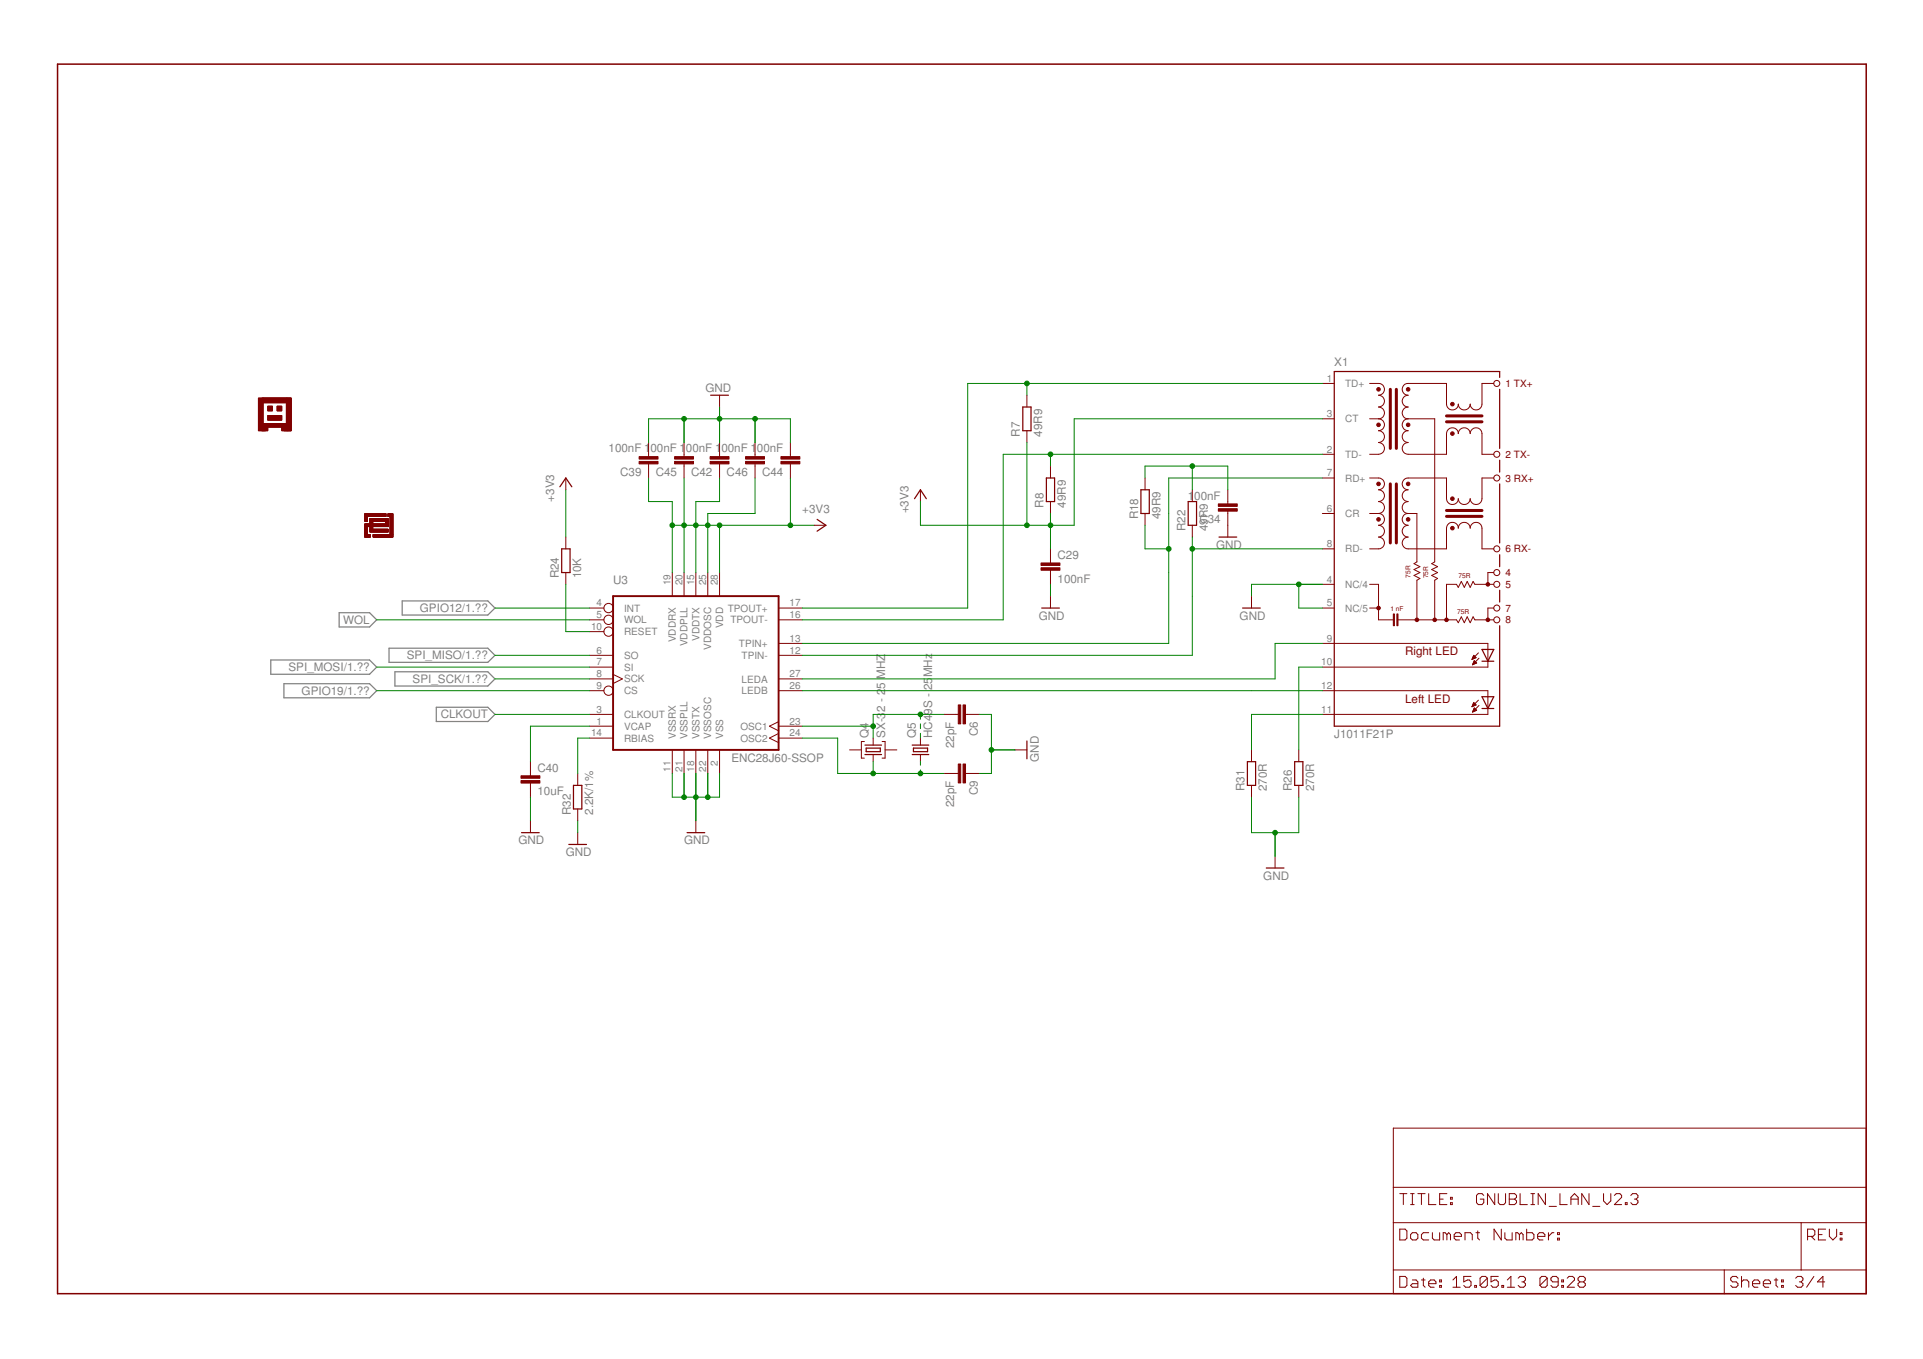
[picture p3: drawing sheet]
<svg xmlns="http://www.w3.org/2000/svg" width="297mm" height="210mm" viewBox="0 0 297 210" stroke-linecap="round" stroke-linejoin="round" font-family="sans-serif">
<g fill="#808080" stroke="#808080" stroke-width=".15">
<path d="M56.4 82.6h.8v.4h-.8z"/>
<path d="M57.7 82.6h3v.4h-3z"/>
<path d="M60.3 79.4h.4v3.2h-.4z"/>
<path d="M56.4 80.9h.3v1.6h-.3z"/>
<path d="M56.4 79.4h.3v1.1h-.3z"/>
<path d="M56.8 79.4h2.8v.4h-2.8z"/>
<path d="M59.9 79.4h.4v.4h-.4z"/>
<path d="M57.1 81.8h2.8v.3h-2.8z"/>
<path d="M56.7 80.9h3.3v.4h-3.3z"/>
<path d="M57.1 80.1h2.8v.4h-2.8z"/>
<path d="M59.6 80.5h.3v.4h-.3z"/>
<path d="M57.2 80.5h.4v1.3h-.4z"/>
</g>
<path d="M52.4 94.6h4.7l1.1 1.1-1.1 1.1h-4.7zM62.1 92.8h13.3l1.1 1.1-1.1 1.1h-13.3zM41.8 101.9h15.3l1.1 1.1-1.1 1.1h-15.3zM43.9 105.6h13.2l1.1 1.1-1.1 1.1h-13.2zM60.1 100.1h15.3l1.1 1.1-1.1 1.1h-15.3zM61 103.8h14.4l1.1 1.1-1.1 1.1h-14.4zM67.4 109.2h8l1.1 1.1-1.1 1.1h-8z" fill="none" stroke="#808080" stroke-width=".19"/>
<path d="M8.9 9.9h279.4v189.9h-279.4z" fill="none" stroke="#800000" stroke-width=".23"/>
<g fill="none" stroke="#800000" stroke-width=".15">
<path d="M204.3 59.2h1.8M211.6 59.2h1.3a.91 .91 0 0 1 1 .9 .91 .91 0 0 1-1 .9 .91 .91 0 0 1 1 1 .91 .91 0 0 1-1 .9 .91 .91 0 0 1 1 .9 .91 .91 0 0 1-1 .9M230.7 59.2h-1.8v3.2a.91 .91 0 0 1-.9 .9 .91 .91 0 0 1-.9-.9 .92 .92 0 0 1-.9 .9 .92 .92 0 0 1-.9-.9 .91 .91 0 0 1-1 .9 .91 .91 0 0 1-.9-.9v-3.2h-5.9a.91 .91 0 0 0-.9 .9 .91 .91 0 0 0 .9 .9 .91 .91 0 0 0-.9 1 .91 .91 0 0 0 .9 .9 .91 .91 0 0 0-.9 .9 .91 .91 0 0 0 .9 .9M87.4 73.8v1.8M100.2 68.3v2.2M100.2 71.6v2.2M105.7 68.3v2.2M105.7 71.6v2.2M111.1 61v1.9M111.1 68.3v2.2M111.1 71.6v2.2M116.6 68.3v2.2"/>
<path d="M116.6 71.6v2.2M122.1 68.3v2.2M122.1 71.6v2.2M142.2 75.6v1.9M158.6 61v1.9M158.6 66.5v1.8M162.3 72v1.8M162.3 77.5v1.8M176.9 73.8v1.8M176.9 79.3v1.8M184.2 75.6v1.9M189.7 75.6v2.2"/>
<path d="M189.7 78.9v4.1M204.3 70.2h1.8M204.3 64.7h1.8M204.3 79.3h1.8M204.3 73.8h1.8M211.6 73.8h1.3a.91 .91 0 0 1 1 .9 .91 .91 0 0 1-1 .9 .91 .91 0 0 1 1 1 .91 .91 0 0 1-1 .9 .92 .92 0 0 1 1 .9 .92 .92 0 0 1-1 .9M211.6 64.7h1.3M211.6 79.3h1.3M212.9 64.7a.92 .92 0 0 1 1 .9 .92 .92 0 0 1-1 .9 .91 .91 0 0 1 1 .9 .91 .91 0 0 1-1 .9 .91 .91 0 0 1 1 1 .91 .91 0 0 1-1 .9h-1.3M212.9 79.3a.91 .91 0 0 1 1 .9 .91 .91 0 0 1-1 .9 .91 .91 0 0 1 1 .9 .91 .91 0 0 1-1 1 .91 .91 0 0 1 1 .9 .91 .91 0 0 1-1 .9h-1.3M217.5 64.7a.92 .92 0 0 0-.9 .9 .92 .92 0 0 0 .9 .9 .91 .91 0 0 0-.9 .9 .91 .91 0 0 0 .9 .9 .91 .91 0 0 0-.9 1 .91 .91 0 0 0 .9 .9h5.9v-3.2a.91 .91 0 0 1 .9-.9 .91 .91 0 0 1 1 .9 .92 .92 0 0 1 .9-.9 .92 .92 0 0 1 .9 .9 .91 .91 0 0 1 .9-.9 .91 .91 0 0 1 .9 .9v3.2h1.8M217.5 79.3a.91 .91 0 0 0-.9 .9 .91 .91 0 0 0 .9 .9 .91 .91 0 0 0-.9 .9 .91 .91 0 0 0 .9 1 .91 .91 0 0 0-.9 .9 .91 .91 0 0 0 .9 .9h5.9v-3.2a.91 .91 0 0 1 .9-.9 .91 .91 0 0 1 1 .9 .92 .92 0 0 1 .9-.9 .92 .92 0 0 1 .9 .9 .91 .91 0 0 1 .9-.9 .91 .91 0 0 1 .9 .9v3.2h1.8"/>
<path d="M217.5 64.7h4.1v22.1l-.5 .3 1 .4-1 .5 1 .4-1 .5 1 .4-.5 .3v6.1M217.5 79.3h1.4v7.5l-.5 .3 .9 .4-.9 .5 .9 .4-.9 .5 .9 .4-.4 .3v6.1M230.7 73.8h-1.8v3.2a.91 .91 0 0 1-.9 .9 .91 .91 0 0 1-.9-.9 .92 .92 0 0 1-.9 .9 .92 .92 0 0 1-.9-.9 .91 .91 0 0 1-1 .9 .91 .91 0 0 1-.9-.9v-3.2h-5.9a.91 .91 0 0 0-.9 .9 .91 .91 0 0 0 .9 .9 .91 .91 0 0 0-.9 1 .91 .91 0 0 0 .9 .9 .92 .92 0 0 0-.9 .9 .92 .92 0 0 0 .9 .9M87.4 83v1.8M87.4 88.4v1.9M91.1 93.9h2.2M91.1 95.7h2.2M91.1 97.6h2.2M103.8 88.4v3.7M105.7 88.4v3.7M107.5 88.4v3.7M109.3 88.4v3.7"/>
<path d="M111.1 88.4v3.7M120.3 93.9h3.6M120.3 95.7h3.6M120.3 99.4h3.6M125.8 81.1h1.8M162.3 84.8v2.2M162.3 88.1v2.2M162.3 92.1v1.8M184.2 81.1v1.9M193.3 92.1v1.8M204.3 93.9h1.8M204.3 99.4h25.5v3.6h-25.5"/>
<path d="M204.3 84.8h1.8M204.3 90.3h1.8M211.6 93.9h1.3M211.6 90.3h1.3v5.4h2.3M215.9 95.7h9.1l.3 .5 .4-.9 .5 .9 .4-.9 .5 .9 .4-.9 .3 .4h2.9M230.7 93.9h-.9v1.8M230.7 88.4h-.9v1.9M230.7 90.3h-2.9l-.3-.5-.4 .9-.5-.9-.4 .9-.5-.9-.4 .9-.3-.4h-1.6v5.4M81.9 117.6v2.2M89.2 119.5v1.8M91.1 112.2h3.6M91.1 110.3h3.6"/>
<path d="M91.1 101.2h3.6M91.1 103h3.6M91.1 104.9h3.6M91.1 106.7h2.2M91.1 114h3.6M94.7 104.2l1.4 .7-1.4 .7M103.8 115.8v3.7M105.7 115.8v3.7M107.5 115.8v3.7M109.3 115.8v3.7M111.1 115.8v3.7M120.3 112.2h3.6"/>
<path d="M120.3 101.2h3.6M120.3 104.9h3.6M120.3 106.7h3.6M120.3 114h3.6M120.3 111.5l-1.4 .7 1.4 .7M120.3 113.3l-1.4 .7 1.4 .7M131.2 115.8h1.9M133.5 114.5h-.4v2.6h.4M134.9 114v1.1M134.9 116.5v1.1M136.2 114.5h.5v2.6h-.5M136.7 115.8h1.8"/>
<path d="M142.2 114v1.1M142.2 116.5v1.1M145.8 110.3h2.2M145.8 119.5h2.2M149.1 110.3h2.2M149.1 119.5h2.2M156.8 115.8h1.8M193.3 115.8v1.8M200.6 115.8v1.8M204.3 106.7h25.5v3.6h-25.5M227.4 101.8h.1M227.4 109.1h.1"/>
<path d="M227.4 101.7h.3M227.4 109h.3M227.5 101.6h.4M227.5 108.9h.4M227.5 102.6h.1M227.5 109.9h.1M227.5 101.5h.5M227.5 102.6h.2M227.5 108.9h.5M227.5 109.9h.2M227.5 101.5h.4M227.5 108.8h.4"/>
<path d="M227.5 102.5h.4M227.5 109.8h.4M227.6 101.4h.2M227.6 102.4h.5M227.6 108.7h.2M227.6 109.7h.5M227.6 108.6h.2M227.6 101.3h.1M227.6 102.3h.4M227.6 109.6h.4M227.6 101.2h.1M227.6 108.5h.1"/>
<path d="M227.6 109.6h.3M227.6 101.2l.4 .4-.6 .3zM227.6 102.2h.3M227.6 108.5l.4 .4-.6 .3zM227.7 102.2h.2M227.7 109.5h.2M227.7 102.1h.1M227.7 109.4h.1M227.7 109.3l.4 .4-.6 .3zM228.1 102.4l-.4-.4-.2 .7M228.1 102.4l-.6 .3M228.4 100.8l-1 1.1"/>
<path d="M228.4 108.1l-1 1.1M228.5 101.7l-1 1M228.5 109l-1 1M81.9 120.9v2.2M81.9 126.8v1.8M89.2 124.9v1.9M89.2 128.6v1.8M107.5 126.8v1.8M193.3 121.3v1.8M197 132.2v1.9M200.6 121.3v1.8M215.2 174.2h73.1v25.6h-73.1z"/>
<path d="M215.2 188.8h73.1M215.2 196.2h73.1M215.2 183.4h73.1M216.2 189.8h.8l.3 .3v1.1l-.3 .3h-.8zM216.2 197.1h.8l.3 .3v1.1l-.3 .3h-.8zM216.2 184.4h1.1M216.8 184.4v1.7M217.9 184.4h.5M217.9 186.1h.5M218.2 197.7h.5l.3 .3v.8h-.8l-.3-.3 .3-.2h.8M218.2 190.4h.5l.3 .3v.5l-.3 .3h-.5l-.3-.3v-.5zM218.2 184.4v1.7"/>
<path d="M219 184.4h1.1M219.6 197.7h.5M219.6 184.4v1.7M219.9 197.4v1.1l.2 .3M220.7 198.3h1.1v-.3l-.3-.3h-.5l-.3 .3v.5l.3 .3h.5M220.7 184.4v1.7h1.1M220.7 190.4h-.8l-.3 .3v.5l.3 .3h.8M221.3 190.4v.8l.2 .3h.9v-1.1M222.4 198.5h.3v.3h-.3zM222.4 197.7h.3v.3h-.3zM222.4 185.2h.5M223.5 184.4h-1.1v1.7h1.1"/>
<path d="M223.5 190.7l-.3-.3h-.3v1.1M223.5 190.7l.3-.3 .2 .3v.8M223.5 190.7v.8M224 185.8h.3v.3h-.3zM224 184.9h.3v.3h-.3zM224.4 198.8h1.2M224.4 197.7l.6-.6v1.7M224.6 191h1.1v-.3l-.3-.3h-.5l-.3 .3v.5l.3 .3h.5M226.3 191.5v-1.1h.8l.3 .3v.8M227.2 197.1h-1.1v.9l.6-.3h.2l.3 .3v.5l-.3 .3h-.5l-.3-.3M227.8 198.5h.3v.3h-.3zM228 190.4h.5"/>
<path d="M228.3 190.1v1.1l.2 .3M229.2 184.6l-.3-.2h-.6l-.2 .2v1.2l.2 .3h.6l.3-.3v-.6h-.6M229.7 197.4v1.1l-.2 .3h-.6l-.3-.3M229.7 197.4l-.2-.3h-.6l-.3 .3v1.1M229.7 197.4l-1.1 1.1M230.9 184.4v1.7l-1.1-1.7v1.7M231.4 197.1h-1.1v.9l.6-.3h.2l.3 .3v.5l-.3 .3h-.5l-.3-.3M231.4 184.4v1.4l.3 .3h.6l.3-.3v-1.4M231.9 189.8v1.7l-1.1-1.7v1.7M232 198.5h.3v.3h-.3zM232.5 190.4v.8l.2 .3h.9v-1.1M232.8 198.8h1.2"/>
<path d="M232.8 197.7l.6-.6v1.7M233.1 184.4h.9l.3 .2v.3l-.3 .3 .3 .3v.3l-.3 .3h-.9zM233.1 185.2h.9M234.5 197.4l.3-.3h.6l.2 .3v.3l-.2 .3M234.7 190.7l-.3-.3h-.3v1.1M234.7 190.7v.8M234.7 190.7l.3-.3 .3 .3v.8M234.8 184.4v1.7h1.1M235.1 198h.3M235.4 198l.2 .3v.2l-.2 .3h-.6l-.3-.3M235.8 189.8v1.7h.9l.2-.3v-.5l-.2-.3h-.9M236.5 184.4h.5"/>
<path d="M236.5 186.1h.5M236.8 184.4v1.7M237.5 191h1.1v-.3l-.3-.3h-.5l-.3 .3v.5l.3 .3h.5M238.7 184.4v1.7l-1.1-1.7v1.7M239 197.4v1.1l-.3 .3h-.6l-.2-.3M239 197.4l-.3-.3h-.6l-.2 .3v1.1M239 197.4l-1.1 1.1M239.2 190.4v1.1M239.3 186.3h1.1M240 190.4h-.2l-.6 .6M240.6 191.2h.3v.3h-.3zM240.6 190.4h.3v.3h-.3z"/>
<path d="M240.7 198h-.9l-.2-.3v-.3l.2-.3h.6l.3 .3v1.1l-.3 .3h-.6l-.2-.3M241 184.4v1.7h1.1M241.2 198.5h.3v.3h-.3zM241.2 197.7h.3v.3h-.3zM242.1 197.4l.3-.3h.5l.3 .3v.3l-1.1 1.1h1.1M242.7 185.2h1.1M242.7 186.1v-1.2l.5-.5 .6 .5v1.2M244 198l-.2 .3v.2l.2 .3h.6l.3-.3v-.2l-.3-.3M244 198l-.2-.3v-.3l.2-.3h.6l.3 .3v.3l-.3 .3M244 198h.6M245.4 184.4v1.7l-1.1-1.7v1.7M246 186.3h1.1"/>
<path d="M247.7 184.4v1.1l.5 .6 .6-.6v-1.1M249.4 184.6l.3-.2h.5l.3 .2v.3l-1.1 1.2h1.1M251.1 185.8h.2v.3h-.2zM251.9 184.6l.3-.2h.5l.3 .2v.3l-.3 .3M252.5 185.2h.2M252.7 185.2l.3 .3v.3l-.3 .3h-.5l-.3-.3M266.3 196.2v3.6M268.5 197.4l-.3-.3h-.6l-.3 .3v.3l.3 .3h.6l.3 .3v.2l-.3 .3h-.6l-.3-.3M269 198l.3-.3h.6l.2 .3v.8M269 197.1v1.7M270.7 198.3h1.1v-.3l-.3-.3h-.5l-.3 .3v.5l.3 .3h.5M272.4 198.3h1.1v-.3l-.3-.3h-.6l-.2 .3v.5l.2 .3h.6"/>
<path d="M274.1 197.7h.5M274.3 197.4v1.1l.3 .3M275.2 198.5h.3v.3h-.3zM275.2 197.7h.3v.3h-.3zM277.4 197.4l.3-.3h.5l.3 .3v.3l-.3 .3M277.9 198h.3M278.2 188.8v7.4M278.2 198l.3 .3v.2l-.3 .3h-.5l-.3-.3M279.2 191h.8l.3-.3v-.6l-.3-.3h-.8v1.7M279.8 191l.5 .5M280.2 197.1l-1.1 1.7M280.9 190.7h.6"/>
<path d="M281.9 198h-1.2l.9-.9v1.7M282 189.8h-1.1v1.7h1.1M282.6 189.8v1.2l.5 .5 .6-.5v-1.2M284.2 191.2h.3v.3h-.3zM284.2 190.4h.3v.3h-.3z"/>
<circle cx="231.2" cy="59.2" r=".47"/>
<circle cx="231.2" cy="70.2" r=".47"/>
<circle cx="231.2" cy="73.8" r=".47"/>
<circle cx="94" cy="95.7" r=".72"/>
<circle cx="94" cy="97.6" r=".72"/>
<circle cx="94" cy="93.9" r=".72"/>
<circle cx="231.2" cy="93.9" r=".47"/>
<circle cx="231.2" cy="90.3" r=".47"/>
<circle cx="231.2" cy="88.4" r=".47"/>
<circle cx="231.2" cy="95.7" r=".47"/>
<circle cx="231.2" cy="84.8" r=".47"/>
<circle cx="94" cy="106.7" r=".72"/>
</g>
<path d="M94.7 92.1h25.6v23.7h-25.6z" fill="none" stroke="#800000" stroke-width=".3"/>
<g fill="none" stroke="#800000" stroke-width=".19">
<path d="M231.6 58.3v-.9h-25.5v54.8h25.5v-15.6M86.5 75.2l.9-1.4 .9 1.4M109.8 61h2.7M141.3 77l.9-1.4 .9 1.4M158 62.9h1.3v3.6h-1.3zM161.6 73.8h1.3v3.7h-1.3zM176.2 75.6h1.3v3.7h-1.3zM183.5 77.5h1.3v3.6h-1.3zM231.6 60.1v9.2M231.6 71.1v1.8M231.6 74.7v9.2M86.8 84.8h1.3v3.6h-1.3z"/>
<path d="M126.2 80.2l1.4 .9-1.4 .9M160.9 93.9h2.7M188.3 83h2.7M191.9 93.9h2.8M231.6 85.7v1.8M231.6 91.2v1.8M133.6 115.1h2.6M133.6 116.5h2.6M133.8 115.5h2.2v.6h-2.2zM140.9 115.1h2.6M140.9 116.5h2.6M141.1 115.5h2.2v.6h-2.2z"/>
<path d="M158.6 114.4v2.8M192.7 117.6h1.3v3.7h-1.3zM200 117.6h1.3v3.7h-1.3zM228.9 100.3h1.8l-.9 1.8zM228.9 102.1h1.8M228.9 107.6h1.8l-.9 1.8zM228.9 109.4h1.8M80.6 128.6h2.7M87.9 130.4h2.7M88.6 121.3h1.3v3.6h-1.3zM106.1 128.6h2.8M195.6 134.1h2.7"/>
</g>
<path d="M214.8 60.1v9.2M214.8 74.7v9.2M215.7 60.1v9.2M215.7 74.7v9.2M223.4 65.2h5.5M223.4 64.2h5.5M223.4 79.8h5.5M223.4 78.8h5.5" fill="none" stroke="#800000" stroke-width=".47"/>
<g fill="#800000" stroke="#800000" stroke-width=".15">
<circle cx="212.9" cy="60.1" r=".28"/>
<circle cx="212.9" cy="65.6" r=".28"/>
<circle cx="217.5" cy="60.1" r=".28"/>
<circle cx="217.5" cy="65.6" r=".28"/>
<circle cx="224.3" cy="67" r=".28"/>
<circle cx="224.3" cy="62.4" r=".28"/>
<circle cx="212.9" cy="74.7" r=".28"/>
<circle cx="212.9" cy="80.2" r=".28"/>
<circle cx="217.5" cy="74.7" r=".28"/>
<circle cx="217.5" cy="80.2" r=".28"/>
<circle cx="224.3" cy="81.6" r=".28"/>
<circle cx="224.3" cy="77" r=".28"/>
<circle cx="212.9" cy="93.9" r=".28"/>
<circle cx="218.9" cy="95.7" r=".28"/>
<circle cx="221.6" cy="95.7" r=".28"/>
<circle cx="223.4" cy="95.7" r=".28"/>
<circle cx="229.8" cy="95.7" r=".28"/>
<circle cx="229.8" cy="90.3" r=".28"/>
</g>
<g fill="#800000" stroke="#800000" stroke-width=".15">
<path d="M215.2 94.8h.2v1.8h-.2z"/>
<path d="M215.8 94.8h.1v1.8h-.1z"/>
<path d="M148 108.9h.4v2.9h-.4z"/>
<path d="M148.8 108.9h.3v2.9h-.3z"/>
<path d="M148 118h.4v2.9h-.4z"/>
<path d="M148.8 118h.3v2.9h-.3z"/>
<path d="M160.8 87.7h2.9v.4h-2.9z"/>
<path d="M160.8 87h2.9v.3h-2.9z"/>
<path d="M188.2 77.8h2.9v.4h-2.9z"/>
<path d="M188.2 78.6h2.9v.4h-2.9z"/>
<path d="M98.7 70.5h2.9v.4h-2.9z"/>
<path d="M98.7 71.3h2.9v.3h-2.9z"/>
<path d="M80.5 120.6h2.9v.3h-2.9z"/>
<path d="M80.5 119.8h2.9v.4h-2.9z"/>
<path d="M109.7 70.5h2.9v.4h-2.9z"/>
<path d="M109.7 71.3h2.9v.3h-2.9z"/>
<path d="M120.6 70.5h2.9v.4h-2.9z"/>
<path d="M120.6 71.3h2.9v.3h-2.9z"/>
<path d="M104.2 70.5h2.9v.4h-2.9z"/>
<path d="M104.2 71.3h2.9v.3h-2.9z"/>
<path d="M115.2 70.5h2.9v.4h-2.9z"/>
<path d="M115.2 71.3h2.9v.3h-2.9z"/>
<path d="M56.4 82.6h.8v.4h-.8z"/>
<path d="M57.7 82.6h3v.4h-3z"/>
<path d="M60.3 79.4h.4v3.2h-.4z"/>
<path d="M56.4 80.9h.3v1.6h-.3z"/>
<path d="M56.4 79.4h.3v1.1h-.3z"/>
<path d="M56.8 79.4h2.8v.4h-2.8z"/>
<path d="M59.9 79.4h.4v.4h-.4z"/>
<path d="M57.1 81.8h2.8v.3h-2.8z"/>
<path d="M56.7 80.9h3.3v.4h-3.3z"/>
<path d="M57.1 80.1h2.8v.4h-2.8z"/>
<path d="M59.6 80.5h.3v.4h-.3z"/>
<path d="M57.2 80.5h.4v1.3h-.4z"/>
<path d="M40.5 61.5h3.9v.5h-3.9z"/>
<path d="M44.4 61.5h.6v5h-.6z"/>
<path d="M40.4 65.9h.6v.6h-.6z"/>
<path d="M43.9 65.9h.6v.6h-.6z"/>
<path d="M41.4 64.2h2.1v.7h-2.1z"/>
<path d="M41.4 62.7h.7v.8h-.7z"/>
<path d="M39.9 61.5h.7v5h-.7z"/>
<path d="M40.6 61.5h3.6v.7h-3.6z"/>
<path d="M44.2 61.5h.8v5h-.8z"/>
<path d="M40.6 65.4h3.6v.6h-3.6z"/>
<path d="M40.6 65.8h.8v.7h-.8z"/>
<path d="M43.5 65.8h.7v.7h-.7z"/>
<path d="M42.8 62.7h.7v.8h-.7z"/>
</g>
<g fill="none" stroke="#008000" stroke-width=".15">
<path d="M158.6 59.2v1.8M204.3 59.2h-54.8v34.7h-25.6M87.4 75.6v7.4M100.2 68.3v-3.6h21.9v3.6M100.2 73.8v3.7h3.6v10.9M105.7 64.7v3.6M105.7 73.8v14.6M111.1 62.9v5.4M111.1 73.8v3.7h-3.6v10.9M116.6 64.7v3.6M116.6 73.8v5.5h-7.3v9.1M122.1 73.8v7.3"/>
<path d="M158.6 68.3v12.8M162.3 70.2v1.8M162.3 79.3v5.5M176.9 73.8v-1.8h12.8v3.6M184.2 72v3.6M204.3 64.7h-38.4v16.4h-23.7v-3.6M204.3 70.2h-49.3v25.5h-31.1M204.3 73.8h-23.8v25.6h-56.6M58.2 95.7h32.9M76.5 93.9h14.6M87.4 90.3v7.3h3.7M103.8 81.1h22"/>
<path d="M111.1 81.1v7.3M162.3 90.3v1.8M176.9 81.1v3.7h3.6M184.2 84.8h20.1M184.2 83v18.2h-60.3M200.6 90.3v3.6h3.7M204.3 90.3h-11v1.8M204.3 99.4h-7.3v5.5h-73.1M58.2 103h32.9M58.2 106.7h32.9M76.5 110.3h14.6M76.5 101.2h14.6"/>
<path d="M76.5 104.9h14.6M91.1 112.2h-9.2v5.4M91.1 114h-1.9v5.5M103.8 119.5v3.6h7.3v-3.6M105.7 119.5v3.6M107.5 119.5v7.3M109.3 119.5v3.6M123.9 112.2h11M123.9 114h5.5v5.5h16.4M123.9 106.7h80.4M134.9 117.6v1.9M142.2 110.3v.8"/>
<path d="M142.2 111.8v.7M142.2 113.3v.7M142.2 117.6v.6M142.2 118.9v.6M145.8 110.3h-10.9v3.7M151.3 110.3h1.8v9.2h-1.8M153.1 115.8h3.7M204.3 110.3h-11v5.5M204.3 103h-3.7v12.8M81.9 123.1v3.7M89.2 126.8v1.8M193.3 123.1v5.5h7.3v-5.5"/>
<path d="M197 128.6v3.6"/>
</g>
<g fill="#008000" stroke="#008000" stroke-width=".15">
<circle cx="134.9" cy="112.2" r=".36"/>
<circle cx="142.2" cy="110.3" r=".36"/>
<circle cx="134.9" cy="119.5" r=".36"/>
<circle cx="142.2" cy="119.5" r=".36"/>
<circle cx="153.1" cy="115.8" r=".36"/>
<circle cx="200.6" cy="90.3" r=".36"/>
<circle cx="105.7" cy="64.7" r=".36"/>
<circle cx="111.1" cy="64.7" r=".36"/>
<circle cx="116.6" cy="64.7" r=".36"/>
<circle cx="105.7" cy="123.1" r=".36"/>
<circle cx="107.5" cy="123.1" r=".36"/>
<circle cx="109.3" cy="123.1" r=".36"/>
<circle cx="197" cy="128.6" r=".36"/>
<circle cx="158.6" cy="59.2" r=".36"/>
<circle cx="162.3" cy="70.2" r=".36"/>
<circle cx="180.5" cy="84.8" r=".36"/>
<circle cx="184.2" cy="84.8" r=".36"/>
<circle cx="103.8" cy="81.1" r=".36"/>
<circle cx="105.7" cy="81.1" r=".36"/>
<circle cx="107.5" cy="81.1" r=".36"/>
<circle cx="109.3" cy="81.1" r=".36"/>
<circle cx="111.1" cy="81.1" r=".36"/>
<circle cx="122.1" cy="81.1" r=".36"/>
<circle cx="162.3" cy="81.1" r=".36"/>
<circle cx="158.6" cy="81.1" r=".36"/>
<circle cx="184.2" cy="72" r=".36"/>
</g>
<g font-size="1.8" fill="#808080">
<text x="206.1" y="56.5">X1</text>
<text x="109" y="60.5">GND</text>
<text x="94" y="69.9">100nF 100nF 100nF 100nF 100nF</text>
<text x="157.5" y="67.4" transform="rotate(-90 157.5 67.4)">R7</text>
<text x="161" y="67.4" transform="rotate(-90 161 67.4)">49R9</text>
<text x="85.6" y="77.5" transform="rotate(-90 85.6 77.5)">+3V3</text>
<text x="95.8" y="73.5">C39</text>
<text x="101.3" y="73.5">C45</text>
<text x="106.8" y="73.5">C42</text>
<text x="112.2" y="73.5">C46</text>
<text x="117.7" y="73.5">C44</text>
<text x="183.5" y="77.2">100nF</text>
<text x="123.9" y="79.3">+3V3</text>
<text x="140.4" y="79.3" transform="rotate(-90 140.4 79.3)">+3V3</text>
<text x="161.2" y="78.4" transform="rotate(-90 161.2 78.4)">R8</text>
<text x="164.6" y="78.4" transform="rotate(-90 164.6 78.4)">49R9</text>
<text x="175.8" y="80.2" transform="rotate(-90 175.8 80.2)">R18</text>
<text x="179.3" y="80.2" transform="rotate(-90 179.3 80.2)">49R9</text>
<text x="183.1" y="82" transform="rotate(-90 183.1 82)">R22</text>
<text x="185.3" y="80.8">C34</text>
<text x="186.6" y="82" transform="rotate(-90 186.6 82)">49R9</text>
<text x="86.3" y="89.3" transform="rotate(-90 86.3 89.3)">R24</text>
<text x="89.8" y="89.3" transform="rotate(-90 89.8 89.3)">10K</text>
<text x="163.4" y="90">100nF</text>
<text x="163.4" y="86.3">C29</text>
<text x="187.8" y="84.8">GND</text>
<text x="64.9" y="94.5">GPIO12/1.??</text>
<text x="94.7" y="90.3">U3</text>
<text x="160.4" y="95.7">GND</text>
<text x="191.5" y="95.7">GND</text>
<text x="53" y="96.4">WOL</text>
<text x="62.8" y="101.8">SPI_MISO/1.??</text>
<text x="44.6" y="103.7">SPI_MOSI/1.??</text>
<text x="46.6" y="107.3">GPIO19/1.??</text>
<text x="63.7" y="105.5">SPI_SCK/1.??</text>
<text x="136.7" y="106.4" transform="rotate(-90 136.7 106.4)">5 MHZ</text>
<text x="144" y="106.6" transform="rotate(-90 144 106.6)">25</text>
<text x="144" y="104.6" transform="rotate(-90 144 104.6)">MHz</text>
<text x="68.1" y="111">CLKOUT</text>
<text x="134.1" y="114" transform="rotate(-90 134.1 114)">Q4</text>
<text x="136.7" y="114" transform="rotate(-90 136.7 114)">SX-3</text>
<text x="136.7" y="110" transform="rotate(-90 136.7 110)">2 - 2</text>
<text x="141.5" y="114" transform="rotate(-90 141.5 114)">Q5</text>
<text x="144" y="114" transform="rotate(-90 144 114)">HC49S -</text>
<text x="151" y="113.7" transform="rotate(-90 151 113.7)">C6</text>
<text x="206.1" y="114">J1011F21P</text>
<text x="83" y="119.2">C40</text>
<text x="113" y="117.6">ENC28J60-SSOP</text>
<text x="147.4" y="115.5" transform="rotate(-90 147.4 115.5)">22pF</text>
<text x="160.4" y="117.6" transform="rotate(-90 160.4 117.6)">GND</text>
<text x="83" y="122.8">10uF</text>
<text x="88.2" y="125.9" transform="rotate(-90 88.2 125.9)">R32</text>
<text x="91.6" y="125.9" transform="rotate(-90 91.6 125.9)">2.2K/1%</text>
<text x="147.4" y="124.7" transform="rotate(-90 147.4 124.7)">22pF</text>
<text x="151" y="122.9" transform="rotate(-90 151 122.9)">C9</text>
<text x="192.2" y="122.2" transform="rotate(-90 192.2 122.2)">R31</text>
<text x="195.7" y="122.2" transform="rotate(-90 195.7 122.2)">270R</text>
<text x="199.5" y="122.2" transform="rotate(-90 199.5 122.2)">R26</text>
<text x="203" y="122.2" transform="rotate(-90 203 122.2)">270R</text>
<text x="80.1" y="130.4">GND</text>
<text x="105.7" y="130.4">GND</text>
<text x="87.4" y="132.3">GND</text>
<text x="195.1" y="135.9">GND</text>
</g>
<g font-size="1.8" fill="#800000">
<text x="217" y="101.2">Right LED</text>
<text x="217" y="108.5">Left LED</text>
</g>
<g font-size="1.5" fill="#808080">
<text x="205" y="59">1</text>
<text x="207.8" y="59.8">TD+</text>
<text x="205" y="64.4">3</text>
<text x="207.8" y="65.2">CT</text>
<text x="205" y="69.9">2</text>
<text x="207.8" y="70.7">TD-</text>
<text x="205" y="73.6">7</text>
<text x="207.8" y="74.4">RD+</text>
<text x="205" y="79">6</text>
<text x="207.8" y="79.8">CR</text>
<text x="205" y="84.5">8</text>
<text x="207.8" y="85.3">RD-</text>
<text x="92.2" y="93.7">4</text>
<text x="92.2" y="95.5">5</text>
<text x="96.4" y="94.5">INT</text>
<text x="103.6" y="90.4" transform="rotate(-90 103.6 90.4)">19</text>
<text x="105.4" y="90.4" transform="rotate(-90 105.4 90.4)">20</text>
<text x="107.2" y="90.4" transform="rotate(-90 107.2 90.4)">15</text>
<text x="109.1" y="90.4" transform="rotate(-90 109.1 90.4)">25</text>
<text x="110.9" y="90.4" transform="rotate(-90 110.9 90.4)">28</text>
<text x="112.4" y="94.5">TPOUT+</text>
<text x="122" y="95.5">16</text>
<text x="122" y="93.7">17</text>
<text x="205" y="90">4</text>
<text x="205" y="93.7">5</text>
<text x="207.8" y="90.8">NC/4</text>
<text x="207.8" y="94.5">NC/5</text>
<text x="91.3" y="97.3">10</text>
<text x="92.2" y="101">6</text>
<text x="96.4" y="96.3">WOL</text>
<text x="96.4" y="101.8">SO</text>
<text x="96.4" y="98.1">RESET</text>
<text x="104.4" y="99.2" transform="rotate(-90 104.4 99.2)">VDDRX</text>
<text x="106.2" y="99.8" transform="rotate(-90 106.2 99.8)">VDDPLL</text>
<text x="108" y="99" transform="rotate(-90 108 99)">VDDTX</text>
<text x="109.9" y="100.4" transform="rotate(-90 109.9 100.4)">VDDOSC</text>
<text x="111.7" y="97" transform="rotate(-90 111.7 97)">VDD</text>
<text x="112.8" y="96.3">TPOUT-</text>
<text x="114.1" y="99.9">TPIN+</text>
<text x="114.5" y="101.8">TPIN-</text>
<text x="122" y="101">12</text>
<text x="122" y="99.1">13</text>
<text x="205" y="99.1">9</text>
<text x="92.2" y="102.8">7</text>
<text x="92.2" y="104.6">8</text>
<text x="92.2" y="106.4">9</text>
<text x="96.4" y="103.6">SI</text>
<text x="96.4" y="105.4">SCK</text>
<text x="96.4" y="107.2">CS</text>
<text x="114.5" y="107.2">LEDB</text>
<text x="114.5" y="105.4">LEDA</text>
<text x="122" y="106.4">26</text>
<text x="122" y="104.6">27</text>
<text x="204.1" y="102.8">10</text>
<text x="204.1" y="106.4">12</text>
<text x="91.3" y="113.7">14</text>
<text x="92.2" y="111.9">1</text>
<text x="92.2" y="110.1">3</text>
<text x="96.4" y="112.7">VCAP</text>
<text x="96.4" y="110.9">CLKOUT</text>
<text x="114.4" y="112.7">OSC1</text>
<text x="122" y="111.9">23</text>
<text x="122" y="113.7">24</text>
<text x="204.1" y="110.1">11</text>
<text x="96.4" y="114.5">RBIAS</text>
<text x="103.6" y="119.2" transform="rotate(-90 103.6 119.2)">11</text>
<text x="104.4" y="114.1" transform="rotate(-90 104.4 114.1)">VSSRX</text>
<text x="105.4" y="119.2" transform="rotate(-90 105.4 119.2)">21</text>
<text x="106.2" y="114.1" transform="rotate(-90 106.2 114.1)">VSSPLL</text>
<text x="107.2" y="119.2" transform="rotate(-90 107.2 119.2)">18</text>
<text x="108" y="114.1" transform="rotate(-90 108 114.1)">VSSTX</text>
<text x="109.1" y="119.2" transform="rotate(-90 109.1 119.2)">22</text>
<text x="109.9" y="114.1" transform="rotate(-90 109.9 114.1)">VSSOSC</text>
<text x="110.9" y="118.4" transform="rotate(-90 110.9 118.4)">2</text>
<text x="111.7" y="114.1" transform="rotate(-90 111.7 114.1)">VSS</text>
<text x="114.4" y="114.5">OSC2</text>
</g>
<g font-size="1.5" fill="#800000">
<text x="232.6" y="59.8">1 TX+</text>
<text x="232.6" y="70.7">2 TX-</text>
<text x="232.6" y="74.4">3 RX+</text>
<text x="232.6" y="85.3">6 RX-</text>
<text x="232.6" y="89">4</text>
<text x="232.6" y="90.8">5</text>
<text x="232.6" y="94.5">7</text>
<text x="232.6" y="96.3">8</text>
</g>
<g font-size="1" fill="#800000">
<text x="217.9" y="89.3" transform="rotate(-90 217.9 89.3)">75R</text>
<text x="220.6" y="89.3" transform="rotate(-90 220.6 89.3)">75R</text>
<text x="225.3" y="89.3">75R</text>
<text x="214.8" y="94.4">1 nF</text>
<text x="225.1" y="94.8">75R</text>
</g>
</svg>
